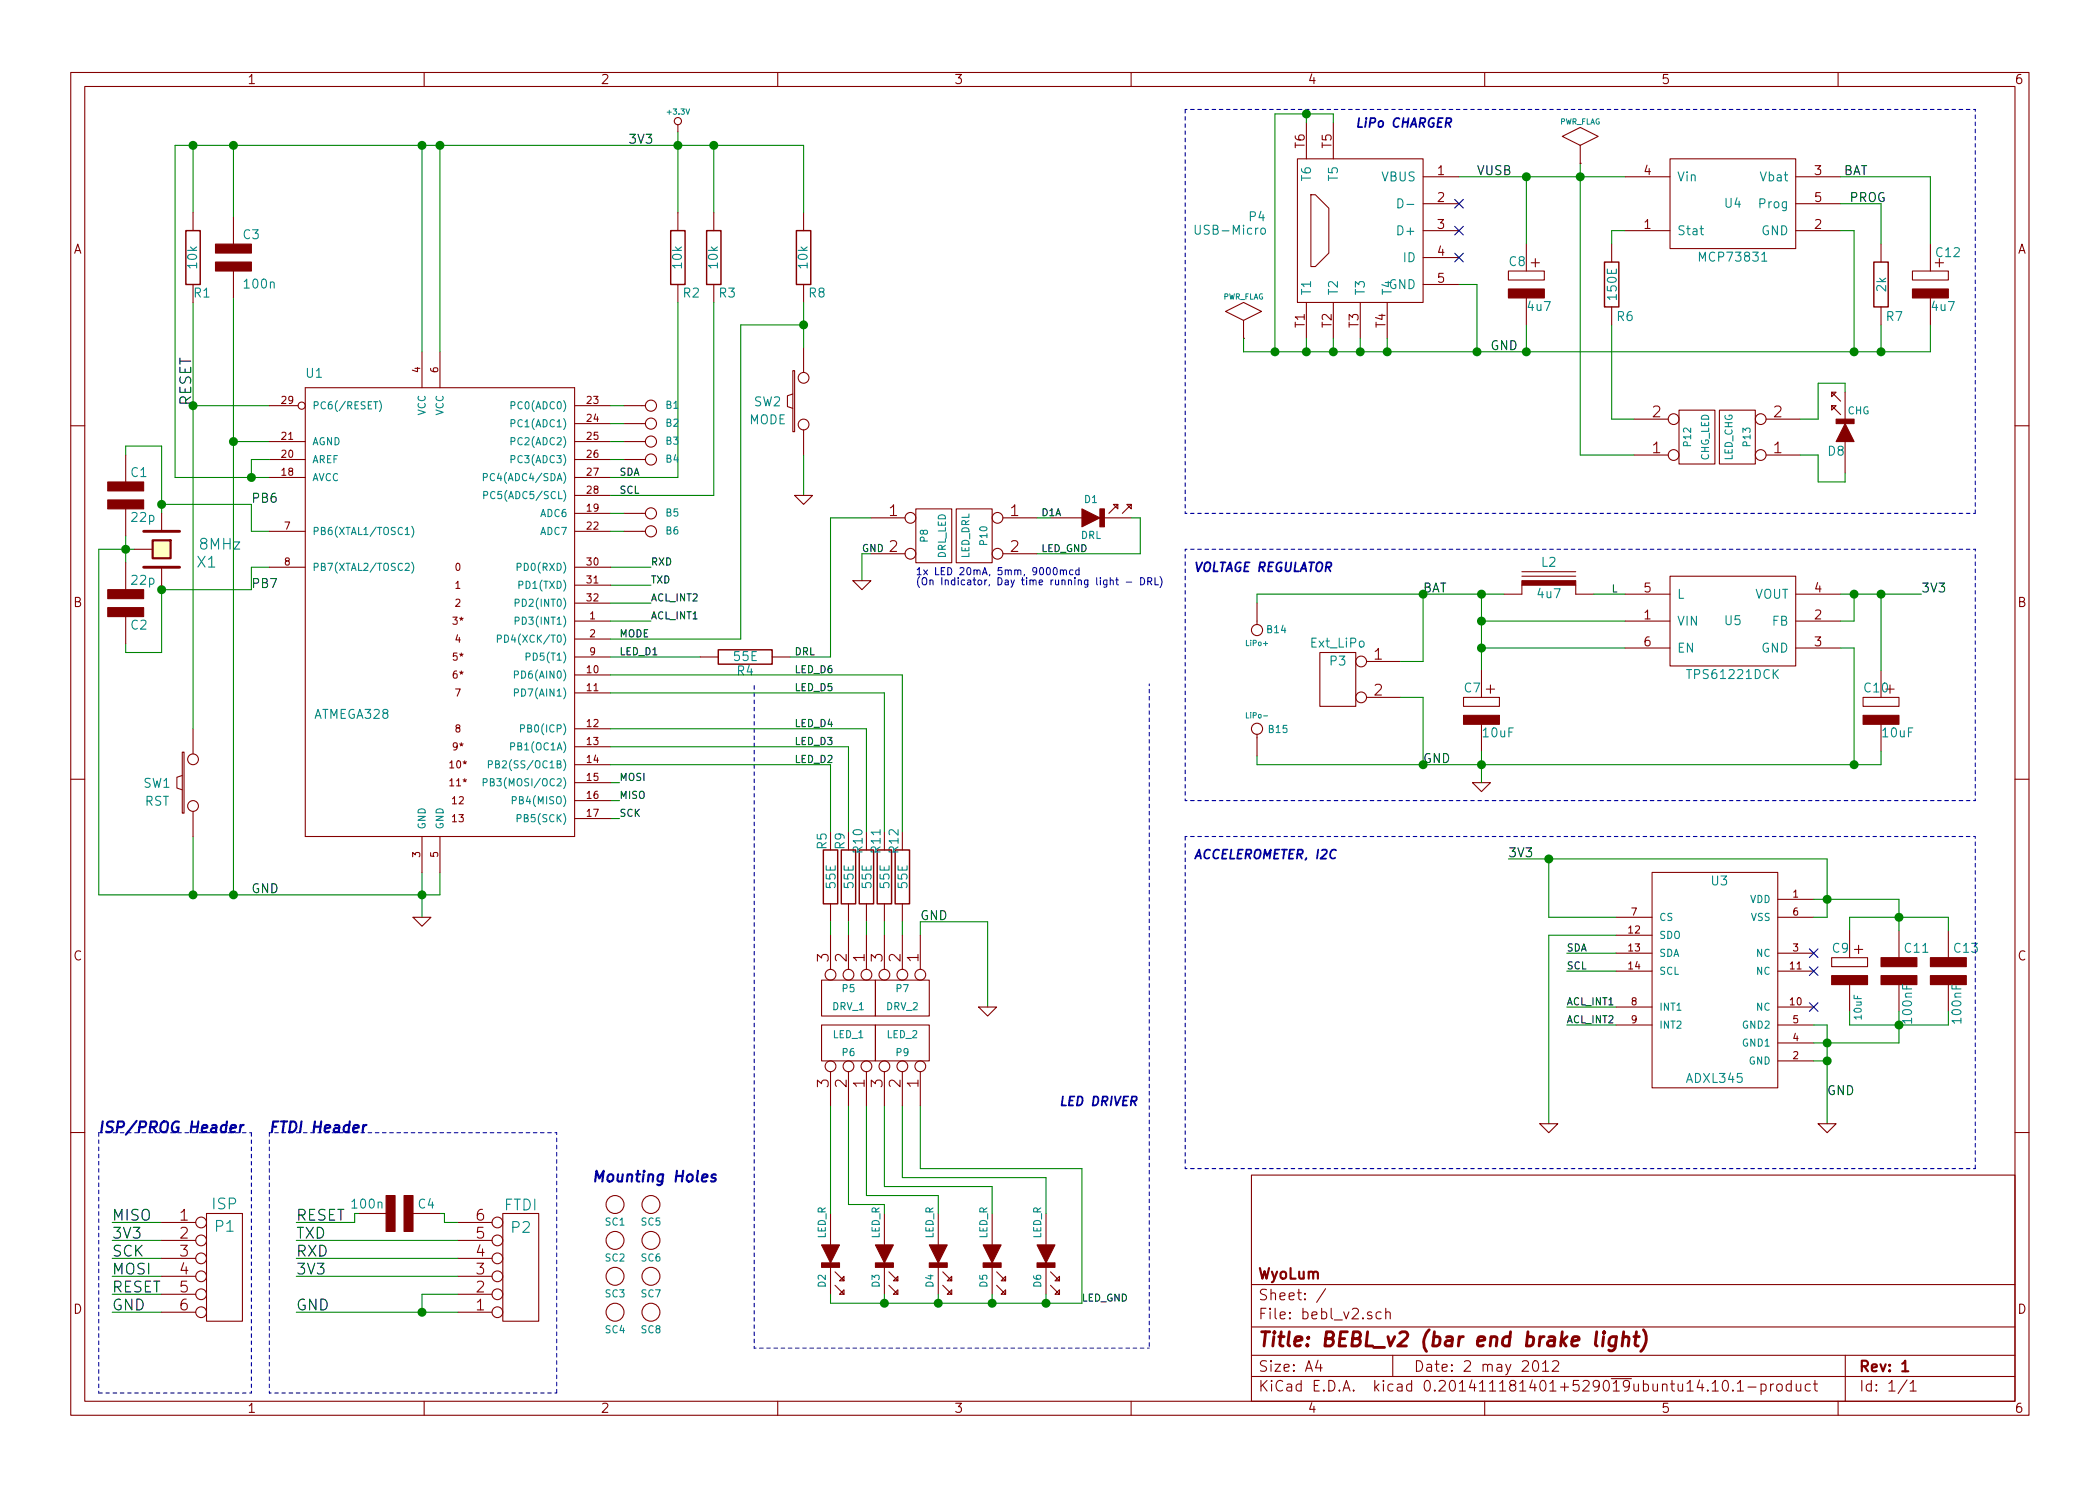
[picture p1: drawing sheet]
<svg xmlns="http://www.w3.org/2000/svg" width="297mm" height="210mm" viewBox="0 0 297 210" stroke-linecap="round" stroke-linejoin="round" font-family="sans-serif">
<g fill="none" stroke="#840000" stroke-width=".15">
<path d="M10 10.3h277v189.9h-277zM12 12.2h273v186.1h-273zM60 10.3v1.9M95.9 17.6v1.1M110 10.3v1.9M160 10.3v1.9M184.8 17.4v5.1M188.6 17.4v5.1M210 10.3v1.9M221 19.3l2.5-1.3 2.6 1.3-2.6 1.3zM260 10.3v1.9M27.3 30.1v2.5"/>
<path d="M33 30.7v3.8M33 38.3v3.9M95.9 30.1v2.5M101 30.1v2.5M113.7 30.1v2.5M183.5 22.5h17.8v20.3h-17.8zM185.4 27.6h.7l1.9 1.9v6.3l-1.9 1.9h-.7zM201.3 32.6h5.1M201.3 25h5.1M201.3 28.8h5.1M201.3 36.4h5.1M213.4 38.3h5v1.3h-5z"/>
<path d="M215.9 34.5v3.8M223.5 23.1h.1M223.5 20.6v2.5M228 34.5v2.6M229.9 32.6h6.3M229.9 25h6.3M236.2 22.5h17.8v12.7h-17.8zM254 32.6h6.3M254 25h6.3M254 28.8h6.3M266.1 34.5v2.6M270.5 38.3h5.1v1.3h-5.1z"/>
<path d="M273 34.5v3.8M27.3 40.3v2.5M38.1 57.4h4.1M43.2 54.9h38.1v63.5h-38.1zM59.7 49.8v5.1M62.2 49.8v5.1M81.3 57.4h5.1M81.3 59.9h5.1M88.3 57.4h3M88.3 59.9h3M95.9 40.3v2.5M101 40.3v2.5"/>
<path d="M112.1 52.4h.3v8.7h-.3zM112.1 55.7l-.7 .3v1.5l.7 .3M113.7 40.3v2.5M113.7 49.1v3.6M173.4 44.1l2.5-1.3 2.5 1.3-2.5 1.2zM175.9 47.9h.1M175.9 45.3v2.6M184.8 42.8v5.1M188.6 42.8v5.1M192.4 42.8v5.1M196.2 42.8v5.1M201.3 40.3h5.1"/>
<path d="M215.9 42.2v3.8M228 43.4v2.6M231.1 59.3h4.9M237.5 58h5.1v7.7h-5.1zM243.2 58h5.1v7.7h-5.1zM249.8 59.3h4.8M259.1 57.4v.6l.6-.6h-.6l1.2 1.3M259.1 55.5v.6l.6-.6h-.6l1.2 1.3M261 55.5v3.8M266.1 43.4v2.6M273 42.2v3.8M10 60.2h2"/>
<path d="M17.8 64.4v3.8M17.8 72v3.8M17.8 79.6v3.8M19 77.7h2.6M22.9 72.6v2.6M38.1 75.2h5.1M38.1 65h5.1M38.1 62.5h5.1M38.1 67.6h5.1M81.3 75.2h5.1M81.3 65h5.1M81.3 62.5h5.1"/>
<path d="M81.3 67.6h5.1M81.3 70.1h5.1M81.3 72.6h5.1M88.3 75.2h3M88.3 65h3M88.3 62.5h3M88.3 72.6h3M112.4 70.1h2.5l-1.2 1.3zM113.7 60.8v3.6M123.2 73.3h4.8M123.2 78.4h4.8M129.5 72h5.1v7.6h-5.1z"/>
<path d="M135.3 72h5v7.6h-5zM141.9 73.3h4.8M141.9 78.4h4.8M148.6 73.3h4.4M156.2 73.3h3.8M158.1 71.4h-.6l.6 .6v-.6l-1.3 1.2M160 71.4h-.6l.6 .6v-.6l-1.3 1.2M231.1 64.4h4.9M249.8 64.4h4.8M261 62.5v4.4M285 60.2h2M17.8 87.2v3.9"/>
<path d="M22.9 80.3v2.5M38.1 80.3h5.1M81.3 87.9h5.1M81.3 90.4h5.1M81.3 80.3h5.1M81.3 93h5.1M81.3 95.5h5.1M81.3 98h5.1M81.3 82.8h5.1M81.3 85.3h5.1M99.1 93h2.5M109.2 93h2.6"/>
<path d="M120.6 82.2h2.6l-1.3 1.2zM177.8 85.3v3.1M186.7 92.3h5.1v7.6h-5.1zM193.3 93.6h4.8M193.3 98.7h4.8M207 98.7h5.1v1.2h-5.1zM209.5 94.9v3.8M215.3 82.8v1.3h-2.6M215.3 80.9h7.6M215.3 81.5h7.6M222.9 82.8v1.3h2.5M229.9 87.9h6.3"/>
<path d="M229.9 91.7h6.3M229.9 84.1h6.3M236.2 81.5h17.8v12.7h-17.8zM254 87.9h6.3M254 91.7h6.3M254 84.1h6.3M263.5 98.7h5.1v1.2h-5.1zM266.1 94.9v3.8M10 110.3h2M25.8 106.4h.2v8.7h-.2zM25.8 109.7l-.8 .3v1.5l.8 .3M27.3 103.1v3.6"/>
<path d="M27.3 114.8v3.6M59.7 118.4v5M62.2 118.4v5M81.3 103.1h5.1M81.3 105.7h5.1M81.3 108.2h5.1M81.3 110.7h5.1M81.3 113.3h5.1M81.3 115.8h5.1M177.8 103.9v3M208.3 110.7h2.5l-1.3 1.3zM209.5 102.5v3.8"/>
<path d="M266.1 102.5v3.8M285 110.3h2M58.4 129.8h2.6l-1.3 1.3zM116.2 138.7h7.6v5.1h-7.6zM117.5 127.9v2.5M117.5 132.3v4.9M120 127.9v2.5M120 132.3v4.9M122.6 127.9v2.5M122.6 132.3v4.9M123.8 138.7h7.6v5.1h-7.6zM125.1 127.9v2.5"/>
<path d="M125.1 132.3v4.9M127.6 127.9v2.5M127.6 132.3v4.9M130.2 132.3v4.9M228.6 134.9h5.1M228.6 129.8h5.1M228.6 137.4h5.1M228.6 132.3h5.1M233.7 123.4h17.8v30.5h-17.8zM251.5 127.2h5M251.5 134.9h5M251.5 129.8h5"/>
<path d="M251.5 137.4h5M259.1 135.5h5.1v1.3h-5.1zM261.6 131.7v3.8M261.6 139.3v3.8M268.6 131.7v3.8M268.6 139.3v3.8M275.6 131.7v3.8M275.6 139.3v3.8M116.2 145h7.6v5.1h-7.6zM117.5 151.6v4.9M120 151.6v4.9M122.6 151.6v4.9"/>
<path d="M123.8 145h7.6v5.1h-7.6zM125.1 151.6v4.9M127.6 151.6v4.9M130.2 151.6v4.9M138.4 142.5h2.6l-1.3 1.3zM217.8 159h2.5l-1.2 1.3zM228.6 145h5.1M228.6 142.5h5.1M251.5 150.1h5M251.5 147.6h5M251.5 145h5M251.5 142.5h5"/>
<path d="M257.2 159h2.5l-1.3 1.3zM10 160.2h2M22.9 173h4.8M22.9 175.5h4.8M22.9 178h4.8M29.2 171.7h5.1v15.2h-5.1zM50.8 171.7h3.8M58.4 171.7h3.8M64.8 173h4.8M64.8 175.5h4.8M64.8 178h4.8M71.1 171.7h5.1v15.2h-5.1z"/>
<path d="M117.5 171.7v4.4M117.5 179.3v3.8M118.1 180l1.3 1.2h-.7l.7-.6v.6M125.1 171.7v4.4M125.1 179.3v3.8M125.7 180l1.3 1.2h-.6l.6-.6v.6M132.7 171.7v4.4M132.7 179.3v3.8M133.3 180l1.3 1.2h-.6l.6-.6v.6M140.3 171.7v4.4M140.3 179.3v3.8M141 180l1.2 1.2h-.6l.6-.6v.6"/>
<path d="M148 171.7v4.4M148 179.3v3.8M148.6 180l1.3 1.2h-.7l.7-.6v.6M177 166.3h108v32h-108zM285 160.2h2M22.9 180.6h4.8M22.9 183.1h4.8M22.9 185.7h4.8M60 198.3v1.9M64.8 180.6h4.8M64.8 183.1h4.8M64.8 185.7h4.8"/>
<path d="M110 198.3v1.9M118.1 181.9l1.3 1.2h-.7l.7-.6v.6M125.7 181.9l1.3 1.2h-.6l.6-.6v.6M133.3 181.9l1.3 1.2h-.6l.6-.6v.6M141 181.9l1.2 1.2h-.6l.6-.6v.6M148.6 181.9l1.3 1.2h-.7l.7-.6v.6M160 198.3v1.9M177 194.8h108M177 191.8h108M177 187.8h108M177 181.8h108M186.4 192.5l-.3 1h.9"/>
<path d="M186.8 193v1M187.5 182.3l-1.3 2M195.4 185.7l-.5-.1-.3 .3 .1 .6 .2 .1 .5-.1M196 185.7a.38 .38 0 0 1 .6 .1v.8M196 185.1v1.5M197 191.8v3M210 198.3v1.9M216.9 192.7a.35 .35 0 0 1 .4-.2 .35 .35 0 0 1 .3 .3 .77 .77 0 0 1-.5 1.2 .9 .9 0 0 1-.2-1.3zM218.2 193l.4-.5v1.5M218.2 194h.8M219.6 192.7l.2-.2 .5 .1a.37 .37 0 0 1 .1 .6l-.9 .8h1M242.2 195.8l.4-.5v1.5"/>
<path d="M242.2 196.8h.9M243.8 195.5a.35 .35 0 0 1 .3-.2 .35 .35 0 0 1 .3 .3 .77 .77 0 0 1-.4 1.2 .9 .9 0 0 1-.2-1.3zM245.1 196.7h.1l-.1 .1-.1-.1h.1v.1M245.7 195.8l.5-.5v1.5M245.7 196.8h.9M247.2 196.3h1.2M249.1 195.9a.48 .48 0 0 1 .6 .1l.1 .1-.1 .6a.48 .48 0 0 1-.6 0M249.1 195.8v1.5M250.4 195.8v1M250.9 195.8l-.3 .1-.2 .2M251.4 196a.41 .41 0 0 1 .7 .1v.4a.41 .41 0 0 1-.4 .3 .41 .41 0 0 1-.4-.3zM253.4 195.9l-.5-.1-.2 .3v.6l.2 .1 .5-.1"/>
<path d="M253.4 195.3v1.5M254.1 195.8l.1 .9a.4 .4 0 0 0 .5 0M254.7 195.8v1M256.1 195.9l-.5-.1-.3 .3 .1 .6 .2 .1 .5-.1M256.5 195.8h.6M256.7 195.3v1.3l.2 .2h.2M260 198.3v1.9M261 191.8v6.5M269.7 195.2l-1.2 2M270.2 195.8l.4-.5v1.5M270.2 196.8h.8"/>
<circle cx="95.9" cy="17.1" r=".51"/>
<circle cx="42.7" cy="57.4" r=".51"/>
<circle cx="92.1" cy="57.4" r=".79"/>
<circle cx="92.1" cy="59.9" r=".79"/>
<circle cx="113.7" cy="53.5" r=".76"/>
<circle cx="236.7" cy="59.3" r=".76"/>
<circle cx="249" cy="59.3" r=".76"/>
<circle cx="92.1" cy="62.5" r=".79"/>
<circle cx="92.1" cy="75.2" r=".79"/>
<circle cx="92.1" cy="65" r=".79"/>
<circle cx="92.1" cy="72.6" r=".79"/>
<circle cx="113.7" cy="60.1" r=".76"/>
<circle cx="128.8" cy="73.3" r=".76"/>
<circle cx="128.8" cy="78.4" r=".76"/>
<circle cx="141.1" cy="73.3" r=".76"/>
<circle cx="141.1" cy="78.4" r=".76"/>
<circle cx="236.7" cy="64.4" r=".76"/>
<circle cx="249" cy="64.4" r=".76"/>
<circle cx="177.8" cy="89.1" r=".79"/>
<circle cx="192.5" cy="93.6" r=".76"/>
<circle cx="192.5" cy="98.7" r=".76"/>
<circle cx="27.3" cy="107.4" r=".76"/>
<circle cx="27.3" cy="114" r=".76"/>
<circle cx="177.8" cy="103.1" r=".79"/>
<circle cx="117.5" cy="137.9" r=".76"/>
<circle cx="120" cy="137.9" r=".76"/>
<circle cx="122.6" cy="137.9" r=".76"/>
<circle cx="125.1" cy="137.9" r=".76"/>
<circle cx="127.6" cy="137.9" r=".76"/>
<circle cx="130.2" cy="137.9" r=".76"/>
<circle cx="117.5" cy="150.9" r=".76"/>
<circle cx="120" cy="150.9" r=".76"/>
<circle cx="122.6" cy="150.9" r=".76"/>
<circle cx="125.1" cy="150.9" r=".76"/>
<circle cx="127.6" cy="150.9" r=".76"/>
<circle cx="130.2" cy="150.9" r=".76"/>
<circle cx="28.4" cy="173" r=".76"/>
<circle cx="28.4" cy="175.5" r=".76"/>
<circle cx="28.4" cy="178" r=".76"/>
<circle cx="70.4" cy="173" r=".76"/>
<circle cx="70.4" cy="178" r=".76"/>
<circle cx="70.4" cy="175.5" r=".76"/>
<circle cx="87" cy="170.4" r="1.27"/>
<circle cx="87" cy="175.5" r="1.27"/>
<circle cx="92.1" cy="170.4" r="1.27"/>
<circle cx="92.1" cy="175.5" r="1.27"/>
<circle cx="28.4" cy="183.1" r=".76"/>
<circle cx="28.4" cy="180.6" r=".76"/>
<circle cx="28.4" cy="185.7" r=".76"/>
<circle cx="70.4" cy="180.6" r=".76"/>
<circle cx="70.4" cy="183.1" r=".76"/>
<circle cx="70.4" cy="185.7" r=".76"/>
<circle cx="87" cy="185.7" r="1.27"/>
<circle cx="87" cy="180.6" r="1.27"/>
<circle cx="92.1" cy="185.7" r="1.27"/>
<circle cx="92.1" cy="180.6" r="1.27"/>
</g>
<path d="M21.6 76.4h2.5v2.6h-2.5zM269.1 194h.8" fill="none" stroke="#840000" stroke-width=".3"/>
<path d="M20.3 75.2h5.1M20.3 80.3h5.1M226.8 189.1l-.1 1.3M226.9 188.4l-.1 .1 .1 .1 .1-.1-.1-.1v.2M228.7 189.1l-.3 1.6a.6 .6 0 0 1-.8 .3M228.7 189.2a.7 .7 0 0 0-1.1 .3v.6v.2l.3 .1 .6-.1M229.6 189.3a.52 .52 0 0 1 .8 .1l-.1 1M229.7 188.4l-.3 2M231.1 189.1h.8M231.5 188.4l-.2 1.8v.1l.4 .1M232.5 188.2a2.31 2.31 0 0 1-.4 3" fill="none" stroke="#840000" stroke-width=".41"/>
<g fill="none" stroke="#008400" stroke-width=".15">
<path d="M95.9 18.7v11.4M184.8 16.1v1.3M188.6 17.4v-1.3h-8.3v33.7M27.3 20.6v9.5M33 20.6v10.1M59.7 20.6v29.2M62.2 20.6v29.2M101 20.6v9.5M113.7 30.1v-9.5h-88.9v47h13.3M206.4 25h23.5M215.9 25v9.5M223.5 23.1v41.3h7.6"/>
<path d="M229.9 32.6h-1.9v1.9M260.3 32.6h2v17.2M260.3 28.8h5.8v5.7M260.3 25h12.7v9.5M27.3 57.4h10.8M27.3 42.8v60.3M33 42.2v84.4M86.4 57.4h1.9M86.4 59.9h1.9M95.9 42.8v24.8h-9.5M101 42.8v27.3h-14.6M113.7 42.8v6.3"/>
<path d="M113.7 46h-8.9v44.4h-18.4M184.8 47.9v1.9M188.6 47.9v1.9M192.4 47.9v1.9M196.2 47.9v1.9M206.4 40.3h2.5v9.5M215.9 46v3.8M228 46v13.3h3.1M261 55.5v-1.3h-3.8v5.1h-2.6M266.1 46v3.8M273 46v3.8h-97.1v-1.9M17.8 64.4v-1.3h5.1v9.5"/>
<path d="M17.8 75.8v3.8M19 77.7h-5v48.9h48.2v-3.2M22.9 71.4h12.7v3.8h2.5M33 62.5h5.1M38.1 65h-2.5v2.6M86.4 75.2h1.9M86.4 62.5h1.9M86.4 65h1.9M86.4 72.6h1.9M113.7 64.4v5.7M121.9 78.4v3.8M123.2 73.3h-5.7v19.7h-5.7"/>
<path d="M146.7 73.3h1.9M160 73.3h1.3v5.1h-14.6M254.6 64.4h2.6v3.8h3.8v-1.3M22.9 82.8v9.5h-5.1v-1.2M38.1 80.3h-2.5v3.1h-12.7M86.4 82.8h5.7M86.4 80.3h5.7M86.4 87.9h5.7M86.4 93h12.7M86.4 85.3h5.7M86.4 98h38.7v19.7M86.4 95.5h41.2v22.2"/>
<path d="M198.1 98.7h3.2v9.5M201.3 84.1v9.5h-3.2M209.5 91.7h20.4M209.5 84.1v10.8M209.5 87.9h20.4M212.7 84.1h-34.9v1.2M225.4 84.1h4.5M260.3 91.7h2v16.5M260.3 84.1h11.5M262.3 84.1v3.8h-2M266.1 84.1v10.8M27.3 118.4v8.2"/>
<path d="M86.4 110.7h1.2M86.4 113.3h1.2M86.4 115.8h1.2M86.4 108.2h31.1v9.5M86.4 105.7h33.6v12M86.4 103.1h36.2v14.6M209.5 106.3v4.4M266.1 106.3v1.9h-88.3v-1.3M59.7 123.4v6.4M117.5 130.4v1.9M120 130.4v1.9M122.6 130.4v1.9"/>
<path d="M125.1 130.4v1.9M127.6 130.4v1.9M130.2 132.3v-1.9h9.5v12.1M213.4 121.5h45v8.3h-1.9M219.1 121.5v8.3h9.5M221.6 137.4h7M221.6 134.9h7M228.6 132.3h-9.5v26.7M256.5 127.2h12.1v4.5M261.6 131.7v-1.9h14v1.9M117.5 156.5v15.2M120 156.5v13.9h5.1v1.3"/>
<path d="M122.6 156.5v12.7h10.1v2.5M125.1 156.5v11.4h15.2v3.8M127.6 156.5v10.1h20.4v5.1M130.2 156.5v8.8h22.8v19.1h-35.5v-1.3M221.6 145h7M221.6 142.5h7M256.5 145h1.9v14M256.5 150.1h1.9M261.6 143.1v1.9h14M268.6 143.1v4.5h-12.1M15.9 173h7M15.9 178h7"/>
<path d="M15.9 175.5h7M41.9 178h22.9M41.9 175.5h22.9M50.8 171.7h-.6v1.3h-8.3M62.2 171.7h.7v1.3h1.9M15.9 180.6h7M15.9 185.7h7M15.9 183.1h7M41.9 180.6h22.9M41.9 185.7h22.9M64.8 183.1h-5.1v2.6M125.1 183.1v1.3"/>
<path d="M132.7 183.1v1.3M140.3 183.1v1.3M148 183.1v1.3"/>
</g>
<g fill="#008400" stroke="#008400" stroke-width=".25">
<circle cx="22.9" cy="83.4" r=".51"/>
<circle cx="17.8" cy="77.7" r=".51"/>
<circle cx="59.7" cy="185.7" r=".51"/>
<circle cx="27.3" cy="20.6" r=".51"/>
<circle cx="95.9" cy="20.6" r=".51"/>
<circle cx="27.3" cy="126.6" r=".51"/>
<circle cx="33" cy="62.5" r=".51"/>
<circle cx="59.7" cy="20.6" r=".51"/>
<circle cx="62.2" cy="20.6" r=".51"/>
<circle cx="59.7" cy="126.6" r=".51"/>
<circle cx="33" cy="20.6" r=".51"/>
<circle cx="33" cy="126.6" r=".51"/>
<circle cx="22.9" cy="71.4" r=".51"/>
<circle cx="209.6" cy="87.9" r=".51"/>
<circle cx="262.3" cy="84.1" r=".51"/>
<circle cx="262.3" cy="108.2" r=".51"/>
<circle cx="209.6" cy="91.7" r=".51"/>
<circle cx="209.6" cy="84.1" r=".51"/>
<circle cx="209.6" cy="108.2" r=".51"/>
<circle cx="266.1" cy="84.1" r=".51"/>
<circle cx="223.5" cy="25" r=".51"/>
<circle cx="266.1" cy="49.8" r=".51"/>
<circle cx="262.3" cy="49.8" r=".51"/>
<circle cx="215.9" cy="25" r=".51"/>
<circle cx="215.9" cy="49.8" r=".51"/>
<circle cx="208.9" cy="49.8" r=".51"/>
<circle cx="188.6" cy="49.8" r=".51"/>
<circle cx="192.4" cy="49.8" r=".51"/>
<circle cx="196.2" cy="49.8" r=".51"/>
<circle cx="35.6" cy="67.6" r=".51"/>
<circle cx="258.4" cy="150.1" r=".51"/>
<circle cx="258.4" cy="147.6" r=".51"/>
<circle cx="258.4" cy="127.2" r=".51"/>
<circle cx="268.6" cy="145" r=".51"/>
<circle cx="268.6" cy="129.8" r=".51"/>
<circle cx="219.1" cy="121.5" r=".51"/>
<circle cx="184.8" cy="49.8" r=".51"/>
<circle cx="201.3" cy="108.2" r=".51"/>
<circle cx="201.3" cy="84.1" r=".51"/>
<circle cx="180.3" cy="49.8" r=".51"/>
<circle cx="184.8" cy="16.1" r=".51"/>
<circle cx="101" cy="20.6" r=".51"/>
<circle cx="113.7" cy="46" r=".51"/>
<circle cx="148" cy="184.4" r=".51"/>
<circle cx="140.3" cy="184.4" r=".51"/>
<circle cx="132.7" cy="184.4" r=".51"/>
<circle cx="125.1" cy="184.4" r=".51"/>
</g>
<g fill="none" stroke="#0000c2" stroke-width=".15" stroke-dasharray=".5" stroke-dashoffset=".3">
<path d="M167.6 15.5h111.8M279.4 15.5v57.1M167.6 77.7h111.8M167.6 72.6v-57.1M279.4 72.6h-111.8M279.4 77.7v35.6M162.6 96.8v93.9M167.6 113.3v-35.6M167.6 118.4h111.8M279.4 113.3h-111.8M279.4 118.4v46.9M35.6 160.3h-21.6"/>
<path d="M78.7 160.3h-40.6M78.7 160.3v36.8M167.6 165.3v-46.9M279.4 165.3h-111.8M14 197.1v-36.8M35.6 197.1v-36.8M35.6 197.1h-21.6M38.1 197.1v-36.8M78.7 197.1h-40.6M106.7 190.7v-93.9M162.6 190.7h-55.9"/>
</g>
<g fill="#840000" stroke="#840000" stroke-width=".15">
<path d="M15.2 86h5.1v1.2h-5.1z"/>
<path d="M15.2 83.4h5.1v1.3h-5.1z"/>
<path d="M15.2 70.7h5.1v1.3h-5.1z"/>
<path d="M15.2 68.2h5.1v1.3h-5.1z"/>
<path d="M30.5 37.1h5.1v1.2h-5.1z"/>
<path d="M30.5 34.5h5.1v1.3h-5.1z"/>
<path d="M215.3 82.2h7.6v.6h-7.6z"/>
<path d="M207 101.2h5.1v1.3h-5.1z"/>
<path d="M263.5 101.2h5.1v1.3h-5.1z"/>
<path d="M213.4 40.9h5v1.3h-5z"/>
<path d="M259.7 59.3h2.6v.6h-2.6z"/>
<path d="M261 59.9l1.3 2.6h-2.6z"/>
<path d="M270.5 40.9h5.1v1.3h-5.1z"/>
<path d="M54.6 169.2h1.3v5h-1.3z"/>
<path d="M57.1 169.2h1.3v5h-1.3z"/>
<path d="M266.1 138h5v1.3h-5z"/>
<path d="M266.1 135.5h5v1.3h-5z"/>
<path d="M273 138h5.1v1.3h-5.1z"/>
<path d="M273 135.5h5.1v1.3h-5.1z"/>
<path d="M259.1 138h5.1v1.3h-5.1z"/>
<path d="M155.6 72h.6v2.5h-.6z"/>
<path d="M153 72l2.6 1.3-2.6 1.2z"/>
<path d="M116.2 178.7h2.5v.6h-2.5z"/>
<path d="M116.2 176.1h2.5l-1.2 2.6z"/>
<path d="M123.8 178.7h2.6v.6h-2.6z"/>
<path d="M123.8 176.1h2.6l-1.3 2.6z"/>
<path d="M131.4 178.7h2.6v.6h-2.6z"/>
<path d="M131.4 176.1h2.6l-1.3 2.6z"/>
<path d="M139.1 178.7h2.5v.6h-2.5z"/>
<path d="M139.1 176.1h2.5l-1.3 2.6z"/>
<path d="M146.7 178.7h2.5v.6h-2.5z"/>
<path d="M146.7 176.1h2.5l-1.2 2.6z"/>
</g>
<path d="M32.6 159.7l.8-.2-.1-.2-.1-.1-.5 .1-.1 .7 .2 .2 .4-.1M34 159.2l-.1 1M34.5 159.2l-.3 .1-.2 .2M51.8 159.2l-.2 .1-.2 .2M101.2 166.2a.39 .39 0 0 0-.6 .2l.1 .2 .5 .1a.29 .29 0 0 1-.2 .5l-.4-.1" fill="none" stroke="#0000c2" stroke-width=".3"/>
<path d="M26.3 32.6h2v7.7h-2zM94.9 32.6h2v7.7h-2zM99.9 32.6h2.1v7.7h-2.1zM112.6 32.6h2.1v7.7h-2.1zM226.9 37.1h2.1v6.3h-2.1zM265 37.1h2.1v6.3h-2.1zM101.6 91.9h7.6v2.1h-7.6zM116.5 120.3h2v7.6h-2zM119 120.3h2v7.6h-2zM121.5 120.3h2.1v7.6h-2.1zM124.1 120.3h2v7.6h-2zM126.6 120.3h2.1v7.6h-2.1z" fill="none" stroke="#840000" stroke-width=".2"/>
<g fill="none" stroke="#008484" stroke-width=".15">
<path d="M178.4 32.4a.34 .34 0 0 1 .3-.1 .34 .34 0 0 1 .3 .2l-.1 .5a.32 .32 0 0 1-.3 .1 .32 .32 0 0 1-.3-.2zM197.7 28.1a.66 .66 0 0 1 .8 .4 .66 .66 0 0 1-.3 .8l-.5 .1zM199 28.9h1M249.2 37h.7M52.9 56.8h.5M53.7 56.7a1.2 1.2 0 0 1 0 1.5M72.3 57.4l.5-.1v-.1v-.3l-.5-.1v1.1M72.3 59.9h.5v-.2v-.3h-.5v1M57.3 79.8l.4-.1 .2 .1v.2l-.6 .7h.6M57.3 75.6h.6M58.2 74.5a1.2 1.2 0 0 1 0 1.5M58.2 79.5a1.2 1.2 0 0 1 0 1.6"/>
<path d="M68.4 67.5h.5v-.2v-.2l-.5-.1v1M68.4 70.1l.5-.1 .1-.1-.1-.3-.5-.1v1.1M72.3 62.5l.5-.1v-.2v-.2l-.5-.1v1M72.3 65l.5-.1v-.1v-.3h-.5v1M70.4 90.4l.4-.1 .1-.1-.1-.3h-.4v1M72.8 95.5l.5-.1v-.1v-.3l-.5-.1v1.1M72.8 98h.5v-.2v-.3h-.5v1M72.9 87.9l.5-.1v-.2v-.2l-.5-.1v1M72.9 85.3h.5v-.2v-.3h-.5v1M73.2 80.2h.4l.1-.2-.1-.2-.4-.1v1M74.4 92.9h.5l.1-.2-.1-.2-.5-.1v1M68.4 110.7h.4l.1-.2-.1-.3h-.4v1"/>
<path d="M69.1 108.2l.5-.1v-.1v-.3l-.5-.1v1.1M72.2 105.6h.5l.1-.2-.1-.2-.5-.1v1M72.5 113.3l.4-.1 .1-.2-.1-.2-.4-.1v1M73.2 115.8l.4-.1 .1-.1-.1-.3h-.4v1M73.6 103.1l.5-.1 .1-.1-.1-.3h-.5v1"/>
</g>
<path d="M21.6 76.4h2.5v2.6h-2.5z" fill="#ffffc2" stroke="#ffffc2" stroke-width=".25"/>
<path d="M205.8 28.2l1.2 1.2M205.8 32l1.2 1.2M205.8 35.8l1.2 1.3M207 28.2l-1.2 1.2M207 32l-1.2 1.2M207 35.8l-1.2 1.3M255.9 134.3l1.2 1.2M255.9 136.8l1.2 1.2M257.1 134.3l-1.2 1.2M257.1 136.8l-1.2 1.2M255.9 141.9l1.2 1.2M257.1 141.9l-1.2 1.2" fill="none" stroke="#000084" stroke-width=".15"/>
<g fill="none" stroke="#0000c2" stroke-width=".15">
<path d="M149 80.4l.3-.1a.59 .59 0 0 1-.1 1l-.2-.1v-.3zM150 80.7l.1-.1 .3 .1v.6M150 80.6v.7M150.4 80.8l.1-.2 .3 .1 .1 .6M151.8 80.7l-.3-.1-.2 .2 .1 .5h.4M152.6 80.7l-.3-.1-.2 .2 .1 .5h.4M152.6 80.3v1M157 82.2l.2-.1h.2l.1 .6M157.8 82.1h.4M158 81.7v.9l.2 .1M159.3 82.4h.8M161.3 81.7a.51 .51 0 0 1 .6 .5 .51 .51 0 0 1-.6 .5z"/>
<path d="M162.4 82.3l.4-.1 .1-.1-.1-.3-.4-.1v1M162.6 82.3l.3 .4M163.4 81.7v1h.5M164.1 81.6a1.2 1.2 0 0 1 0 1.5"/>
</g>
<path d="M178.7 101.3h.6" fill="none" stroke="#008484" stroke-width=".14"/>
<text font-size="2.8" fill="#840000" x="178" y="190.5">Title: BEBL_v2 (bar end brake light)</text>
<g font-size="2.1" fill="#840000">
<text x="216.6" y="37.8">+</text>
<text x="273.7" y="37.8">+</text>
<text x="233.7" y="59">2</text>
<text x="250.9" y="59">2</text>
<text x="233.7" y="64.1">1</text>
<text x="250.9" y="64.1">1</text>
<text x="125.8" y="73">1</text>
<text x="142.9" y="73">1</text>
<text x="125.8" y="78.1">2</text>
<text x="142.9" y="78.1">2</text>
<text x="194.4" y="93.3">1</text>
<text x="194.4" y="98.4">2</text>
<text x="210.2" y="98.2">+</text>
<text x="117.2" y="136.1" transform="rotate(-90 117.2 136.1)">3</text>
<text x="119.8" y="136.1" transform="rotate(-90 119.8 136.1)">2</text>
<text x="122.3" y="136.1" transform="rotate(-90 122.3 136.1)">1</text>
<text x="124.8" y="136.1" transform="rotate(-90 124.8 136.1)">3</text>
<text x="127.4" y="136.1" transform="rotate(-90 127.4 136.1)">2</text>
<text x="129.9" y="136.1" transform="rotate(-90 129.9 136.1)">1</text>
<text x="262.3" y="135">+</text>
<text x="117.2" y="153.9" transform="rotate(-90 117.2 153.9)">3</text>
<text x="119.8" y="153.9" transform="rotate(-90 119.8 153.9)">2</text>
<text x="122.3" y="153.9" transform="rotate(-90 122.3 153.9)">1</text>
<text x="124.8" y="153.9" transform="rotate(-90 124.8 153.9)">3</text>
<text x="127.4" y="153.9" transform="rotate(-90 127.4 153.9)">2</text>
<text x="129.9" y="153.9" transform="rotate(-90 129.9 153.9)">1</text>
<text x="25.5" y="172.7">1</text>
<text x="67.4" y="172.7">6</text>
<text x="25.5" y="175.3">2</text>
<text x="25.5" y="177.8">3</text>
<text x="67.4" y="177.8">4</text>
<text x="67.4" y="175.3">5</text>
<text x="25.5" y="180.3">4</text>
<text x="25.5" y="182.9">5</text>
<text x="25.5" y="185.4">6</text>
<text x="67.4" y="185.4">1</text>
<text x="67.4" y="182.9">2</text>
<text x="67.4" y="180.3">3</text>
<text x="178" y="184">Sheet: /</text>
<text x="178" y="181">WyoLum</text>
<text x="178" y="186.7">File: bebl_v2.sch</text>
<text x="178" y="196.9">KiCad E.D.A. kicad 0.201411181401+529019ubuntu14.10.1-product</text>
<text x="178" y="194.1">Size: A4</text>
<text x="200" y="194.1">Date: 2 may 2012</text>
<text x="263" y="194.1">Rev: 1</text>
<text x="263" y="196.9">Id: 1/1</text>
</g>
<g font-size="2.1">
<text x="27.1" y="57.4" transform="rotate(-90 27.1 57.4)">RESET</text>
<text x="15.9" y="172.7">MISO</text>
<text x="41.9" y="172.7">RESET</text>
<text x="15.9" y="175.3">3V3</text>
<text x="15.9" y="177.8">SCK</text>
<text x="41.9" y="175.3">TXD</text>
<text x="41.9" y="177.8">RXD</text>
<text x="15.9" y="185.4">GND</text>
<text x="15.9" y="180.3">MOSI</text>
<text x="15.9" y="182.9">RESET</text>
<text x="41.9" y="180.3">3V3</text>
<text x="41.9" y="185.4">GND</text>
</g>
<g font-size="2.1" fill="#008484">
<text x="28.3" y="77.8">8MHz</text>
<text x="27.9" y="80.3">X1</text>
<text x="266.7" y="98.2">+</text>
<text x="30" y="171.1">ISP</text>
<text x="71.3" y="171.3">FTDI</text>
<text x="30.5" y="174.3">P1</text>
<text x="72.4" y="174.4">P2</text>
</g>
<g font-size="2.1" fill="#0000c2">
<text x="14" y="160.3">ISP/PROG Header</text>
<text x="38.1" y="160.3">FTDI Header</text>
<text x="83.8" y="167.3">Mounting Holes</text>
</g>
<g font-size="1.8" fill="#840000">
<text x="35" y="11.9">1</text>
<text x="85" y="11.9">2</text>
<text x="135" y="11.9">3</text>
<text x="185" y="11.9">4</text>
<text x="235" y="11.9">5</text>
<text x="285" y="11.9">6</text>
<text x="184.5" y="20.9" transform="rotate(-90 184.5 20.9)">T6</text>
<text x="188.3" y="20.9" transform="rotate(-90 188.3 20.9)">T5</text>
<text x="203.4" y="24.8">1</text>
<text x="203.4" y="28.6">2</text>
<text x="232.6" y="24.8">4</text>
<text x="256.7" y="24.8">3</text>
<text x="256.7" y="28.6">5</text>
<text x="10.4" y="35.9">A</text>
<text x="203.4" y="32.4">3</text>
<text x="232.6" y="32.4">1</text>
<text x="256.7" y="32.4">2</text>
<text x="285.4" y="35.9">A</text>
<text x="203.4" y="36.2">4</text>
<text x="203.4" y="40">5</text>
<text x="184.5" y="46.3" transform="rotate(-90 184.5 46.3)">T1</text>
<text x="188.3" y="46.3" transform="rotate(-90 188.3 46.3)">T2</text>
<text x="192.2" y="46.3" transform="rotate(-90 192.2 46.3)">T3</text>
<text x="196" y="46.3" transform="rotate(-90 196 46.3)">T4</text>
<text x="232.6" y="83.8">5</text>
<text x="256.7" y="83.8">4</text>
<text x="10.4" y="85.9">B</text>
<text x="232.6" y="87.6">1</text>
<text x="256.7" y="87.6">2</text>
<text x="285.4" y="85.9">B</text>
<text x="232.6" y="91.4">6</text>
<text x="256.7" y="91.4">3</text>
<text x="10.4" y="135.9">C</text>
<text x="285.4" y="135.9">C</text>
<text x="10.4" y="185.9">D</text>
<text x="285.4" y="185.9">D</text>
<text x="35" y="199.9">1</text>
<text x="85" y="199.9">2</text>
<text x="135" y="199.9">3</text>
<text x="185" y="199.9">4</text>
<text x="235" y="199.9">5</text>
<text x="285" y="199.9">6</text>
</g>
<g font-size="1.8">
<text x="88.9" y="20.3">3V3</text>
<text x="208.9" y="24.8">VUSB</text>
<text x="260.5" y="24.8">BAT</text>
<text x="261.6" y="28.6">PROG</text>
<text x="210.8" y="49.5">GND</text>
<text x="35.6" y="71.1">PB6</text>
<text x="35.6" y="83.2">PB7</text>
<text x="201.3" y="83.8">BAT</text>
<text x="271.8" y="83.8">3V3</text>
<text x="201.3" y="107.9">GND</text>
<text x="213.4" y="121.3">3V3</text>
<text x="35.6" y="126.4">GND</text>
<text x="130.2" y="130.2">GND</text>
<text x="258.4" y="154.9">GND</text>
</g>
<g font-size="1.8" fill="#0000c2">
<text x="191.8" y="18">LiPo CHARGER</text>
<text x="168.9" y="80.9">VOLTAGE REGULATOR</text>
<text x="168.9" y="121.5">ACCELEROMETER, I2C</text>
<text x="149.9" y="156.5">LED DRIVER</text>
</g>
<g font-size="1.8" fill="#008484">
<text x="185.4" y="25.5" transform="rotate(-90 185.4 25.5)">T6</text>
<text x="189.2" y="25.5" transform="rotate(-90 189.2 25.5)">T5</text>
<text x="195.4" y="25.6">VBUS</text>
<text x="237.2" y="25.6">Vin</text>
<text x="244" y="29.4">U4</text>
<text x="248.9" y="29.5">Prog</text>
<text x="249.1" y="25.6">Vbat</text>
<text x="34.4" y="33.8">C3</text>
<text x="169.5" y="33.2">USB-Micro</text>
<text x="176.7" y="31.3">P4</text>
<text x="198" y="33.3">D+</text>
<text x="237.2" y="33.3">Stat</text>
<text x="249" y="33.3">GND</text>
<text x="27.9" y="37.9" transform="rotate(-90 27.9 37.9)">10k</text>
<text x="34.7" y="40.8">100n</text>
<text x="96.4" y="37.9" transform="rotate(-90 96.4 37.9)">10k</text>
<text x="101.5" y="37.9" transform="rotate(-90 101.5 37.9)">10k</text>
<text x="114.2" y="37.9" transform="rotate(-90 114.2 37.9)">10k</text>
<text x="185.4" y="41.8" transform="rotate(-90 185.4 41.8)">T1</text>
<text x="189.2" y="41.8" transform="rotate(-90 189.2 41.8)">T2</text>
<text x="193" y="41.8" transform="rotate(-90 193 41.8)">T3</text>
<text x="196.3" y="40.9">GND</text>
<text x="196.8" y="41.8" transform="rotate(-90 196.8 41.8)">T4</text>
<text x="198.5" y="37.1">ID</text>
<text x="213.5" y="37.6">C8</text>
<text x="240.7" y="37">MCP73831</text>
<text x="266.8" y="41.2" transform="rotate(-90 266.8 41.2)">2k</text>
<text x="273.9" y="36.4">C12</text>
<text x="27.5" y="42.1">R1</text>
<text x="96.7" y="42.1">R2</text>
<text x="101.8" y="42.1">R3</text>
<text x="114.5" y="42.1">R8</text>
<text x="216.2" y="44">4u7</text>
<text x="228.7" y="42.3" transform="rotate(-90 228.7 42.3)">150E</text>
<text x="228.8" y="45.4">R6</text>
<text x="266.9" y="45.4">R7</text>
<text x="273.3" y="44">4u7</text>
<text x="43.3" y="53.4">U1</text>
<text x="106.7" y="57.5">SW2</text>
<text x="105.9" y="60">MODE</text>
<text x="258.6" y="64.5">D8</text>
<text x="18.5" y="67.5">C1</text>
<text x="18.7" y="73.8">22p</text>
<text x="18.7" y="82.7">22p</text>
<text x="218.1" y="80.2">L2</text>
<text x="18.5" y="89.1">C2</text>
<text x="217.6" y="84.6">4u7</text>
<text x="237.2" y="88.5">VIN</text>
<text x="237.2" y="84.7">L</text>
<text x="244" y="88.4">U5</text>
<text x="248.1" y="84.7">VOUT</text>
<text x="250.6" y="88.5">FB</text>
<text x="103.8" y="93.5">55E</text>
<text x="104.3" y="95.5">R4</text>
<text x="185.4" y="91.6">Ext_LiPo</text>
<text x="188.2" y="94.2">P3</text>
<text x="237.2" y="92.3">EN</text>
<text x="249" y="92.3">GND</text>
<text x="44.5" y="101.7">ATMEGA328</text>
<text x="207.1" y="98">C7</text>
<text x="239" y="96.1">TPS61221DCK</text>
<text x="263.8" y="98">C10</text>
<text x="209.8" y="104.3">10uF</text>
<text x="266.3" y="104.3">10uF</text>
<text x="20.3" y="111.4">SW1</text>
<text x="20.5" y="114">RST</text>
<text x="116.9" y="120.1" transform="rotate(-90 116.9 120.1)">R5</text>
<text x="118.2" y="125.6" transform="rotate(-90 118.2 125.6)">55E</text>
<text x="119.5" y="120.1" transform="rotate(-90 119.5 120.1)">R9</text>
<text x="120.7" y="125.6" transform="rotate(-90 120.7 125.6)">55E</text>
<text x="122" y="120.6" transform="rotate(-90 122 120.6)">R10</text>
<text x="123.3" y="125.6" transform="rotate(-90 123.3 125.6)">55E</text>
<text x="124.5" y="120.6" transform="rotate(-90 124.5 120.6)">R11</text>
<text x="125.8" y="125.6" transform="rotate(-90 125.8 125.6)">55E</text>
<text x="127.1" y="120.6" transform="rotate(-90 127.1 120.6)">R12</text>
<text x="128.3" y="125.6" transform="rotate(-90 128.3 125.6)">55E</text>
<text x="242.1" y="125.3">U3</text>
<text x="259.2" y="134.8">C9</text>
<text x="269.5" y="134.8">C11</text>
<text x="276.5" y="134.8">C13</text>
<text x="270.4" y="144.6" transform="rotate(-90 270.4 144.6)">100nF</text>
<text x="238.7" y="153.2">ADXL345</text>
<text x="49.9" y="171">100n</text>
<text x="59.2" y="171">C4</text>
</g>
<text font-size="1.8" fill="#008400" x="277.4" y="144.6" transform="rotate(-90 277.4 144.6)">100nF</text>
<g font-size="1.4" fill="#840000">
<text x="59.4" y="52.7" transform="rotate(-90 59.4 52.7)">4</text>
<text x="62" y="52.7" transform="rotate(-90 62 52.7)">6</text>
<text x="39.9" y="57.1">29</text>
<text x="83" y="57.1">23</text>
<text x="83" y="59.7">24</text>
<text x="39.9" y="64.8">20</text>
<text x="39.9" y="62.2">21</text>
<text x="83" y="62.2">25</text>
<text x="83" y="64.8">26</text>
<text x="39.9" y="67.3">18</text>
<text x="83" y="67.3">27</text>
<text x="83" y="69.8">28</text>
<text x="40.3" y="74.9">7</text>
<text x="83" y="74.9">22</text>
<text x="83" y="72.4">19</text>
<text x="40.3" y="80">8</text>
<text x="64.4" y="80.8">0</text>
<text x="64.4" y="83.3">1</text>
<text x="83" y="80">30</text>
<text x="83" y="82.5">31</text>
<text x="64.1" y="88.4">3*</text>
<text x="64.4" y="85.8">2</text>
<text x="83" y="85.1">32</text>
<text x="83.4" y="87.6">1</text>
<text x="64.1" y="93.5">5*</text>
<text x="64.4" y="90.9">4</text>
<text x="83" y="95.2">10</text>
<text x="83.4" y="90.2">2</text>
<text x="83.4" y="92.7">9</text>
<text x="64.1" y="96">6*</text>
<text x="64.4" y="98.5">7</text>
<text x="83" y="97.8">11</text>
<text x="64.1" y="106.2">9*</text>
<text x="64.4" y="103.6">8</text>
<text x="83" y="102.9">12</text>
<text x="83" y="105.4">13</text>
<text x="83" y="107.9">14</text>
<text x="63.7" y="108.7">10*</text>
<text x="63.7" y="111.2">11*</text>
<text x="64" y="113.8">12</text>
<text x="83" y="110.5">15</text>
<text x="83" y="113">16</text>
<text x="64" y="116.3">13</text>
<text x="83" y="115.6">17</text>
<text x="59.4" y="121.3" transform="rotate(-90 59.4 121.3)">3</text>
<text x="62" y="121.3" transform="rotate(-90 62 121.3)">5</text>
<text x="230.8" y="129.5">7</text>
<text x="253.6" y="127">1</text>
<text x="253.6" y="129.5">6</text>
<text x="230.4" y="132.1">12</text>
<text x="230.4" y="134.6">13</text>
<text x="230.4" y="137.2">14</text>
<text x="253.2" y="137.2">11</text>
<text x="253.6" y="134.6">3</text>
<text x="230.8" y="142.2">8</text>
<text x="253.2" y="142.2">10</text>
<text x="230.8" y="144.8">9</text>
<text x="253.6" y="149.9">2</text>
<text x="253.6" y="147.3">4</text>
<text x="253.6" y="144.8">5</text>
</g>
<g font-size="1.4" fill="#008484">
<text x="44.2" y="57.9">PC6(/RESET)</text>
<text x="60.2" y="58.9" transform="rotate(-90 60.2 58.9)">VCC</text>
<text x="62.7" y="58.9" transform="rotate(-90 62.7 58.9)">VCC</text>
<text x="72.7" y="57.9">PC0(ADC0)</text>
<text x="94.2" y="57.8">B1</text>
<text x="261.3" y="58.6">CHG</text>
<text x="44.2" y="65.5">AREF</text>
<text x="44.2" y="63">AGND</text>
<text x="72.7" y="60.4">PC1(ADC1)</text>
<text x="72.7" y="63">PC2(ADC2)</text>
<text x="72.7" y="65.5">PC3(ADC3)</text>
<text x="94.2" y="60.4">B2</text>
<text x="94.2" y="62.9">B3</text>
<text x="94.2" y="65.5">B4</text>
<text x="239.2" y="63.1" transform="rotate(-90 239.2 63.1)">P12</text>
<text x="241.7" y="65.2" transform="rotate(-90 241.7 65.2)">CHG_LED</text>
<text x="245.1" y="65.2" transform="rotate(-90 245.1 65.2)">LED_CHG</text>
<text x="247.6" y="63.1" transform="rotate(-90 247.6 63.1)">P13</text>
<text x="44.2" y="68.1">AVCC</text>
<text x="69.3" y="68.1">PC4(ADC4/SDA)</text>
<text x="69.5" y="70.6">PC5(ADC5/SCL)</text>
<text x="153.4" y="71.2">D1</text>
<text x="44.2" y="75.7">PB6(XTAL1/TOSC1)</text>
<text x="76.4" y="75.7">ADC7</text>
<text x="76.4" y="73.1">ADC6</text>
<text x="94.2" y="73.1">B5</text>
<text x="94.2" y="75.6">B6</text>
<text x="131.2" y="76.7" transform="rotate(-90 131.2 76.7)">P8</text>
<text x="139.6" y="77.1" transform="rotate(-90 139.6 77.1)">P10</text>
<text x="152.9" y="76.2">DRL</text>
<text x="44.2" y="80.8">PB7(XTAL2/TOSC2)</text>
<text x="73.6" y="80.8">PD0(RXD)</text>
<text x="73.7" y="83.3">PD1(TXD)</text>
<text x="133.8" y="79.1" transform="rotate(-90 133.8 79.1)">DRL_LED</text>
<text x="137.1" y="79.1" transform="rotate(-90 137.1 79.1)">LED_DRL</text>
<text x="73.5" y="88.4">PD3(INT1)</text>
<text x="73.5" y="85.8">PD2(INT0)</text>
<text x="179.2" y="89.6">B14</text>
<text x="71.5" y="90.9">PD4(XCK/T0)</text>
<text x="74.9" y="93.5">PD5(T1)</text>
<text x="73.4" y="96">PD6(AIN0)</text>
<text x="73.4" y="98.5">PD7(AIN1)</text>
<text x="72.6" y="106.2">PB1(OC1A)</text>
<text x="74.2" y="103.6">PB0(ICP)</text>
<text x="179.5" y="103.7">B15</text>
<text x="69.6" y="111.2">PB3(MOSI/OC2)</text>
<text x="70.4" y="108.7">PB2(SS/OC1B)</text>
<text x="72.9" y="113.8">PB4(MISO)</text>
<text x="60.2" y="117.3" transform="rotate(-90 60.2 117.3)">GND</text>
<text x="62.7" y="117.3" transform="rotate(-90 62.7 117.3)">GND</text>
<text x="73.6" y="116.3">PB5(SCK)</text>
<text x="234.7" y="130.3">CS</text>
<text x="247.4" y="127.8">VDD</text>
<text x="247.6" y="130.3">VSS</text>
<text x="234.7" y="132.8">SDO</text>
<text x="234.7" y="135.4">SDA</text>
<text x="234.7" y="137.9">SCL</text>
<text x="248.4" y="135.4">NC</text>
<text x="248.4" y="137.9">NC</text>
<text x="117.7" y="142.9">DRV_1</text>
<text x="119.2" y="140.4">P5</text>
<text x="125.3" y="142.9">DRV_2</text>
<text x="126.8" y="140.4">P7</text>
<text x="234.7" y="143">INT1</text>
<text x="248.4" y="143">NC</text>
<text x="117.8" y="146.9">LED_1</text>
<text x="119.2" y="149.4">P6</text>
<text x="125.5" y="146.9">LED_2</text>
<text x="126.8" y="149.4">P9</text>
<text x="234.7" y="145.5">INT2</text>
<text x="246.5" y="148.1">GND1</text>
<text x="246.5" y="145.5">GND2</text>
<text x="263.3" y="144.2" transform="rotate(-90 263.3 144.2)">10uF</text>
<text x="247.3" y="150.6">GND</text>
<text x="85.6" y="173.4">SC1</text>
<text x="90.7" y="173.4">SC5</text>
<text x="85.6" y="178.5">SC2</text>
<text x="90.7" y="178.5">SC6</text>
<text x="116.8" y="175.3" transform="rotate(-90 116.8 175.3)">LED_R</text>
<text x="124.4" y="175.3" transform="rotate(-90 124.4 175.3)">LED_R</text>
<text x="132" y="175.3" transform="rotate(-90 132 175.3)">LED_R</text>
<text x="139.6" y="175.3" transform="rotate(-90 139.6 175.3)">LED_R</text>
<text x="147.3" y="175.3" transform="rotate(-90 147.3 175.3)">LED_R</text>
<text x="85.6" y="183.6">SC3</text>
<text x="90.7" y="183.6">SC7</text>
<text x="116.8" y="182.1" transform="rotate(-90 116.8 182.1)">D2</text>
<text x="124.4" y="182.1" transform="rotate(-90 124.4 182.1)">D3</text>
<text x="132" y="182.1" transform="rotate(-90 132 182.1)">D4</text>
<text x="139.6" y="182.1" transform="rotate(-90 139.6 182.1)">D5</text>
<text x="147.3" y="182.1" transform="rotate(-90 147.3 182.1)">D6</text>
<text x="85.6" y="188.6">SC4</text>
<text x="90.7" y="188.6">SC8</text>
</g>
<g font-size="1.4">
<text x="87.6" y="67.3">SDA</text>
<text x="87.6" y="69.8">SCL</text>
<text x="147.3" y="73">D1A</text>
<text x="92.1" y="80">RXD</text>
<text x="92.1" y="82.5">TXD</text>
<text x="147.3" y="78.1">LED_GND</text>
<text x="228" y="83.8">L</text>
<text x="92.1" y="87.6">ACL_INT1</text>
<text x="92.1" y="85.1">ACL_INT2</text>
<text x="87.6" y="92.7">LED_D1</text>
<text x="87.6" y="90.2">MODE</text>
<text x="112.4" y="92.7">DRL</text>
<text x="112.4" y="95.2">LED_D6</text>
<text x="112.4" y="97.8">LED_D5</text>
<text x="112.4" y="107.9">LED_D2</text>
<text x="112.4" y="105.4">LED_D3</text>
<text x="112.4" y="102.9">LED_D4</text>
<text x="87.6" y="110.5">MOSI</text>
<text x="87.6" y="113">MISO</text>
<text x="87.6" y="115.6">SCK</text>
<text x="221.6" y="137.2">SCL</text>
<text x="221.6" y="134.6">SDA</text>
<text x="221.6" y="142.2">ACL_INT1</text>
<text x="221.6" y="144.8">ACL_INT2</text>
<text x="153" y="184.1">LED_GND</text>
</g>
<text font-size="1.4" fill="#008400" x="121.9" y="78.1">GND</text>
<g font-size="1.4" fill="#0000c2">
<text x="129.5" y="81.4">1x LED 20mA, 5mm, 9000mcd</text>
<text x="129.5" y="82.8">(On Indicator, Day time running light - DRL)</text>
</g>
<g font-size="1.1" fill="#008484">
<text x="94.5" y="16.2">+3.3V</text>
<text x="220.5" y="17.6">PWR_FLAG</text>
<text x="172.9" y="42.4">PWR_FLAG</text>
<text x="176.4" y="91.4">LiPo+</text>
<text x="176.5" y="101.6">LiPo-</text>
</g>
</svg>
